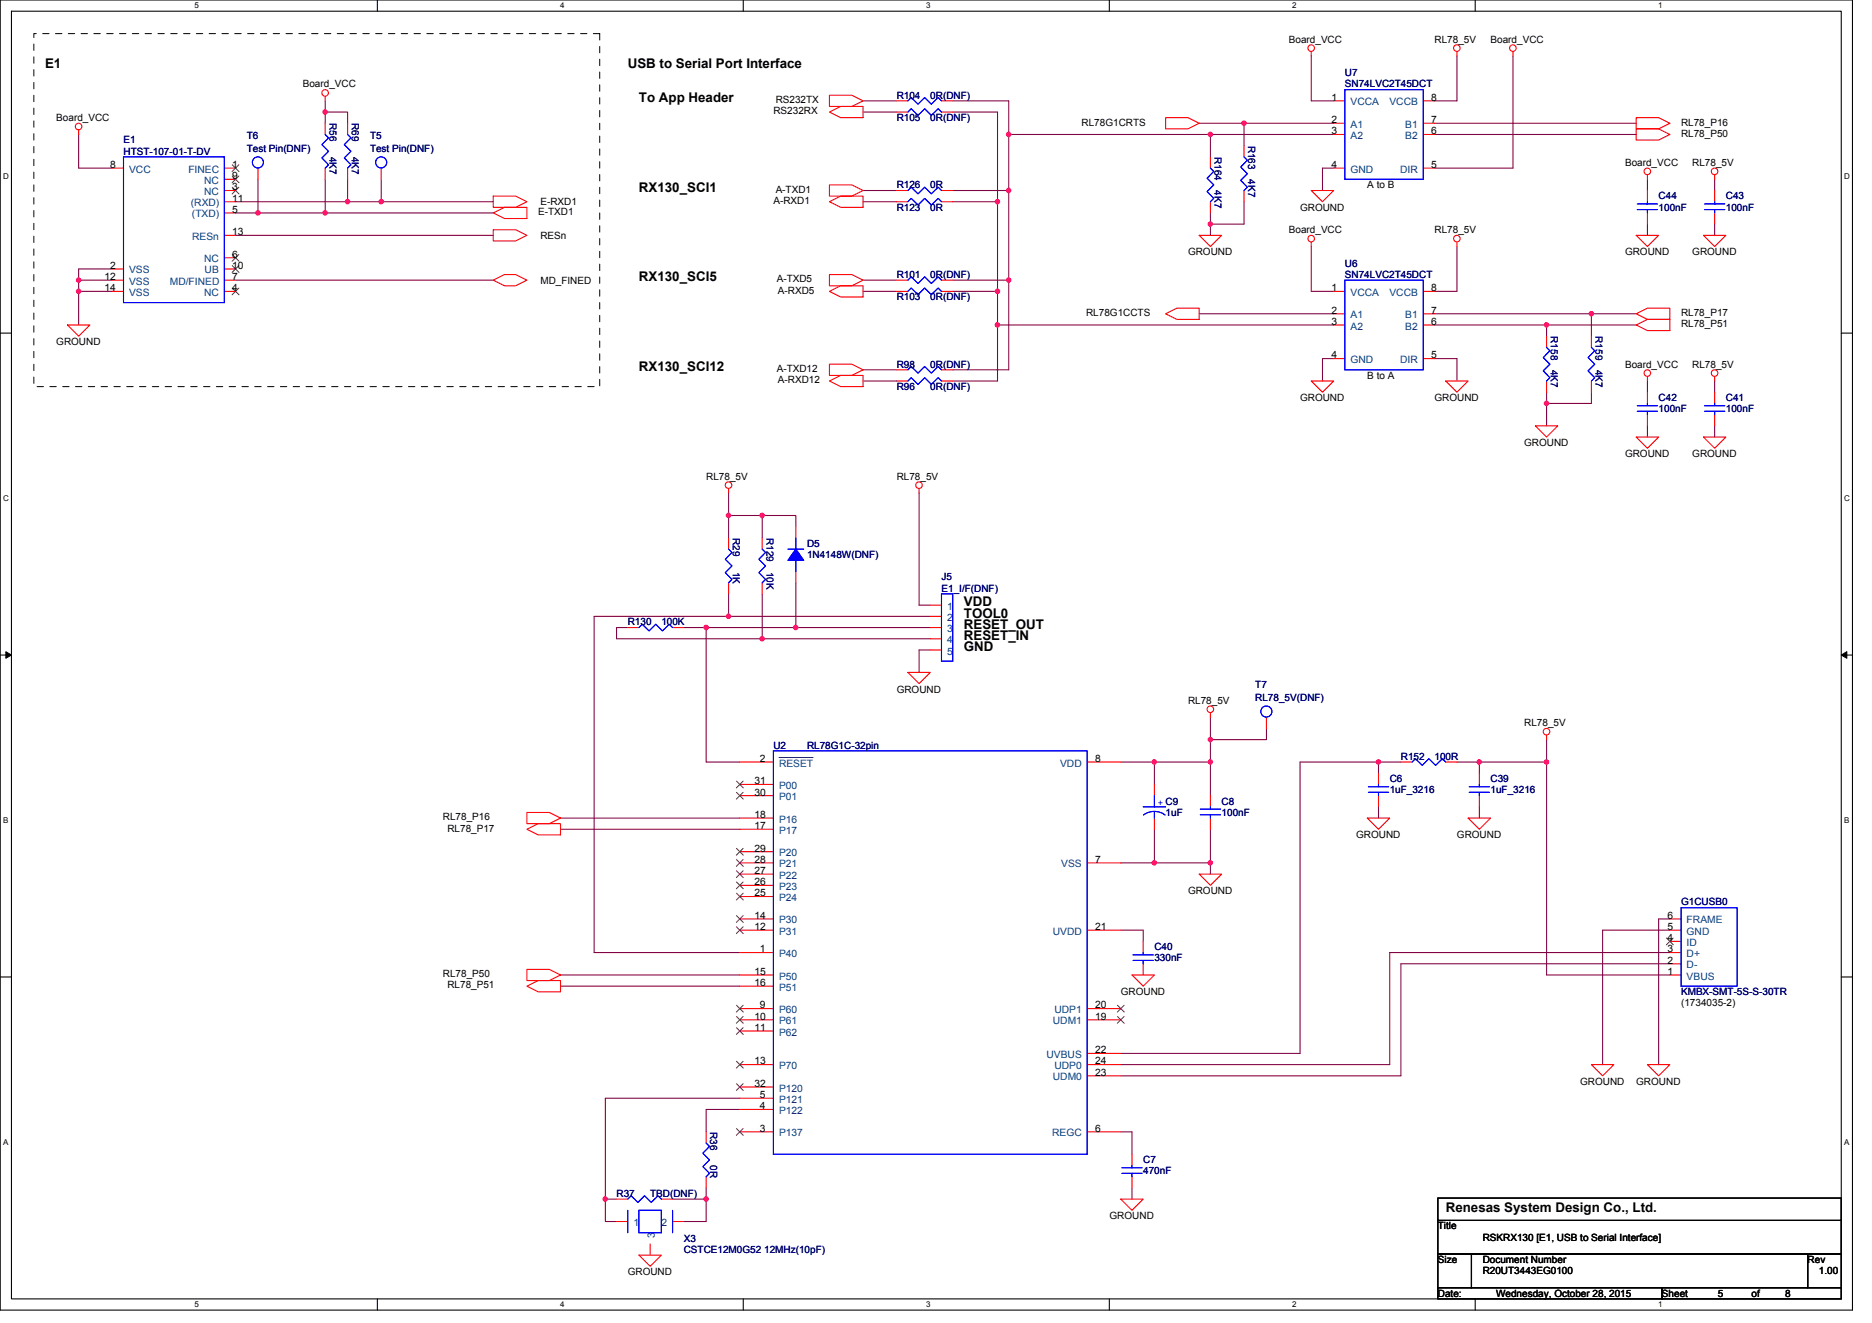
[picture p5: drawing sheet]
<svg xmlns="http://www.w3.org/2000/svg" width="297mm" height="210mm" viewBox="0 0 297 210" stroke-linecap="round" stroke-linejoin="round" font-family="sans-serif">
<path d="M0 0h293.9v207.9h-293.9zM1.8 1.8h290.4v204.3h-290.4z" fill="none" stroke="#000" stroke-width=".17"/>
<g fill="#fff">
<path d="M30.8 .2h.7v1.4h-.7z"/>
<path d="M30.8 206.3h.7v1.4h-.7z"/>
</g>
<path d="M59.9 0v1.8M59.9 206.1v1.8" fill="none" stroke="#000" stroke-width=".17"/>
<g fill="#fff">
<path d="M88.9 .2h.7v1.4h-.7z"/>
<path d="M88.9 206.3h.7v1.4h-.7z"/>
</g>
<path d="M117.9 0v1.8M117.9 206.1v1.8" fill="none" stroke="#000" stroke-width=".17"/>
<g fill="#fff">
<path d="M147 .2h.7v1.4h-.7z"/>
<path d="M147 206.3h.7v1.4h-.7z"/>
</g>
<path d="M176 0v1.8M176 206.1v1.8" fill="none" stroke="#000" stroke-width=".17"/>
<g fill="#fff">
<path d="M205 .2h.7v1.4h-.7z"/>
<path d="M205 206.3h.7v1.4h-.7z"/>
</g>
<path d="M234.1 0v1.8M234.1 206.1v1.8" fill="none" stroke="#000" stroke-width=".17"/>
<g fill="#fff">
<path d="M263.1 .2h.7v1.4h-.7z"/>
<path d="M263.1 206.3h.7v1.4h-.7z"/>
<path d="M.5 27.3h.9v1.4h-.9z"/>
<path d="M292.6 27.3h.9v1.4h-.9z"/>
<path d="M.5 78.4h.9v1.4h-.9z"/>
<path d="M292.6 78.4h.9v1.4h-.9z"/>
</g>
<path d="M0 52.9h1.8M292.2 52.9h1.7" fill="none" stroke="#000" stroke-width=".17"/>
<g fill="#fff">
<path d="M.5 129.5h.8v1.4h-.8z"/>
<path d="M292.6 129.5h.9v1.4h-.9z"/>
</g>
<path d="M0 103.9h1.8M292.2 103.9h1.7" fill="none" stroke="#000" stroke-width=".17"/>
<path d="M.9 103.4l.9 .5-.9 .5zM292.2 103.9l.8-.5v1z" fill="#000" stroke="#000" stroke-width=".16"/>
<g fill="#fff">
<path d="M.5 180.5h.8v1.4h-.8z"/>
<path d="M292.6 180.5h.9v1.4h-.9z"/>
</g>
<path d="M0 155h1.8M292.2 155h1.7M228.2 190.1h64v3.5h-64zM228.2 193.6h64v5.4h-64zM228.2 199h5.3v5.3h-5.3zM233.5 199h53.3v5.3h-53.3zM286.8 199h5.4v5.3h-5.4zM228.2 204.3h35.5v1.8h-35.5zM263.7 204.3h28.5v1.8h-28.5z" fill="none" stroke="#000" stroke-width=".17"/>
<g fill="none" stroke="#800040" stroke-width=".17">
<path d="M51.6 16v1.8M51.6 17.8h3.6v1.8M51.6 17.8v1.8M136.9 17.8h5.4M136.9 16h5.4M151.2 17.8h7.1v14.2M151.2 16h8.9v5.3M190.3 19.6h7.1v3.5M197.4 19.6h14.2M208.1 8.9v7.1h3.5M227.6 19.6h32M231.2 8.9v7.1h-3.6"/>
<path d="M240.1 8.9v17.8h-12.5M12.5 21.3v5.4h5.3M37.4 32h17.8M37.4 33.8h3.5M37.4 37.3h40.9M40.9 33.8h10.7M40.9 28.4v5.4M51.6 28.4v5.4M51.6 33.8h26.7M55.2 28.4v3.6M55.2 32h5.3M60.5 28.4v3.6"/>
<path d="M60.5 32h17.8M136.9 32h5.4M136.9 30.2h5.4M151.2 32h7.1M151.2 30.2h8.9M158.3 32v14.2M160.1 21.3h32M160.1 30.2v14.2M160.1 21.3v8.9M192.1 35.6v1.7M192.1 21.3v3.6M192.1 33.8v1.8"/>
<path d="M192.1 21.3h19.5M197.4 32v3.6h-5.3M208.1 39.1v7.1h3.5M211.6 26.7h-1.8v3.5M227.6 21.3h32M231.2 39.1v7.1h-3.6M261.4 28.4v1.8M261.4 35.6v1.7M272.1 28.4v1.8M272.1 35.6v1.7M12.5 46.2h5.3M12.5 44.4h5.3"/>
<path d="M12.5 46.2v5.4M12.5 44.4v1.8M17.8 42.7h-5.3v1.8M37.4 44.4h40.9M136.9 46.2h5.4M136.9 58.7h5.4M136.9 44.4h5.4M151.2 46.2h7.1M151.2 44.4h8.9M158.3 51.6h53.3M158.3 51.6v8.9h-7.1M158.3 46.2v5.4"/>
<path d="M160.1 44.5v14.2h-8.9M190.3 49.8h21.3M211.6 56.9h-1.8v3.6M227.6 49.8h24.9v3.5M227.6 51.6h17.8v1.7M227.6 56.9h3.6v3.6M245.4 51.6h14.2M252.5 49.8h7.1M115.6 78.2v3.6M136.9 60.5h5.4M145.8 78.2v17.8h1.8M245.4 64v3.6"/>
<path d="M245.4 62.2v1.8M252.5 62.2v1.8h-7.1M261.4 60.5v1.7M261.4 67.6v1.7M272.1 60.5v1.7M272.1 67.6v1.7M99.6 99.6h-1.8v1.7h23.1M108.5 99.6h3.6M112.1 99.6h14.2M112.1 99.6v21.3h5.3M115.6 81.8h5.3M115.6 81.8v3.5"/>
<path d="M115.6 97.8h32M115.6 97.8h-21.3v53.3h23.1M115.6 94.2v3.6M120.9 81.8h5.4v1.8M120.9 81.8v3.5M120.9 94.2v7.1M126.3 92.5v7.1M126.3 99.6h21.3M120.9 101.3h26.7M147.6 103.1h-1.8v3.6M192.1 117.3v3.6M192.1 113.8v3.5"/>
<path d="M201 115.6v1.7h-8.9M245.4 117.3v3.6M88.9 131.6h28.5M88.9 129.8h28.5M177.8 120.9h5.4M183.2 120.9h8.9M183.2 131.6v5.3h-5.4M183.2 136.9h8.9M183.2 120.9v3.6M192.1 120.9v5.3M192.1 131.6v5.3M192.1 136.9v1.8"/>
<path d="M218.7 120.9h3.6M218.7 120.9v1.8M218.7 128v1.8M218.7 120.9h-12.4v46.2h-28.5M231.2 120.9h3.5M234.7 120.9h10.7M234.7 120.9v1.8M234.7 128v1.8M245.4 120.9v33.8h19.6M88.9 154.7h28.5M88.9 156.5h28.5M177.8 147.6h3.6v1.8"/>
<path d="M265 145.8h-1.8v23.1M265 151.1h-44.5v17.8h-42.7M265 152.9h-42.7v17.8h-44.5M265 147.6h-10.7v21.3M117.4 176h-5.3v3.6M117.4 174.2h-21.3v16M177.8 179.6h1.8v3.5M96.1 190.2v3.6h1.7M96.1 190.2h1.7M106.7 190.2h5.4M112.1 190.2v3.6h-3.6M112.1 188.5v1.7"/>
<path d="M179.6 188.5v1.7"/>
</g>
<g fill="#f0f" stroke="#f0f" stroke-width=".17">
<circle cx="245.4" cy="64" r=".35"/>
<circle cx="245.4" cy="51.5" r=".35"/>
<circle cx="234.7" cy="120.9" r=".35"/>
<circle cx="218.7" cy="120.9" r=".35"/>
<circle cx="192.1" cy="117.3" r=".35"/>
<circle cx="245.4" cy="120.9" r=".35"/>
<circle cx="120.9" cy="101.3" r=".35"/>
<circle cx="120.9" cy="81.8" r=".35"/>
<circle cx="115.6" cy="81.8" r=".35"/>
<circle cx="192.1" cy="136.9" r=".35"/>
<circle cx="183.2" cy="136.9" r=".35"/>
<circle cx="96" cy="190.2" r=".35"/>
<circle cx="126.3" cy="99.6" r=".35"/>
<circle cx="112" cy="190.2" r=".35"/>
<circle cx="115.6" cy="97.8" r=".35"/>
<circle cx="112" cy="99.6" r=".35"/>
<circle cx="192.1" cy="120.9" r=".35"/>
<circle cx="183.2" cy="120.9" r=".35"/>
<circle cx="160" cy="44.4" r=".35"/>
<circle cx="160" cy="30.2" r=".35"/>
<circle cx="197.4" cy="19.5" r=".35"/>
<circle cx="158.3" cy="51.5" r=".35"/>
<circle cx="252.5" cy="49.8" r=".35"/>
<circle cx="192.1" cy="21.3" r=".35"/>
<circle cx="160" cy="21.3" r=".35"/>
<circle cx="192.1" cy="35.5" r=".35"/>
<circle cx="12.5" cy="46.2" r=".35"/>
<circle cx="12.5" cy="44.4" r=".35"/>
<circle cx="60.5" cy="32" r=".35"/>
<circle cx="40.9" cy="33.8" r=".35"/>
<circle cx="51.6" cy="17.8" r=".35"/>
<circle cx="55.1" cy="32" r=".35"/>
<circle cx="51.6" cy="33.8" r=".35"/>
<circle cx="158.3" cy="46.2" r=".35"/>
<circle cx="158.3" cy="32" r=".35"/>
</g>
<g fill="none" stroke="#f00" stroke-width=".17">
<path d="M51.6 15.3v.7M51.6 19.6v1.7M55.2 19.6v1.7M131.6 17.8l1.8-.9h3.5v1.8h-3.5zM131.6 15.1h3.6l1.7 .9-1.7 .9h-3.6zM142.3 16h1.8M142.3 17.8h1.8M149.4 16h1.8M149.4 17.8h1.8M185 18.7h3.5l1.8 .9-1.8 .8h-3.5zM208.1 8.2v.7M211.6 16h1.8"/>
<path d="M211.6 19.6h1.8M225.8 16h1.8M225.8 19.6h1.8M231.2 8.2v.7M240.1 8.2v.7M259.6 18.7h3.6l1.8 .9-1.8 .8h-3.6zM12.5 20.6v.7M17.8 26.7h1.8M35.6 26.7h1.8M35.6 30.2h1.8M35.6 33.8h1.8M35.6 28.4h1.8"/>
<path d="M35.6 32h1.8M35.6 37.3h1.8M40.9 26.7v1.7M51.6 26.7v1.7M55.2 26.7v1.7M60.5 26.7v1.7M78.3 33.8l1.7-.9h3.6v1.8h-3.6zM78.3 36.4h3.5l1.8 .9-1.8 .9h-3.5zM78.3 31.1h3.5l1.8 .9-1.8 .9h-3.5zM131.6 32l1.8-.9h3.5v1.8h-3.5zM131.6 29.3h3.6l1.7 .9-1.7 .9h-3.6zM142.3 30.2h1.8"/>
<path d="M142.3 32h1.8M149.4 30.2h1.8M149.4 32h1.8M190.3 37.3h3.5l-1.7 1.8zM192.1 24.9v1.8M192.1 32v1.8M197.4 23.1v1.8M197.4 30.2v1.8M208.1 38.4v.7M208.1 30.2h3.5l-1.8 1.8zM211.6 26.7h1.8M211.6 21.3h1.8"/>
<path d="M225.8 26.7h1.8M225.8 21.3h1.8M231.2 38.4v.7M259.6 20.4h3.6l1.8 .9-1.8 .9h-3.6zM259.6 37.3h3.6l-1.8 1.8zM261.4 27.7v.7M261.4 30.2v1.8M261.4 33.8v1.8M270.3 37.3h3.6l-1.8 1.8zM272.1 27.7v.7M272.1 30.2v1.8M272.1 33.8v1.8"/>
<path d="M10.7 51.6h3.6l-1.8 1.7zM17.8 46.2h1.8M17.8 42.7h1.8M17.8 44.4h1.8M35.6 46.2h1.8M35.6 42.7h1.8M35.6 40.9h1.8M35.6 44.4h1.8M78.3 44.4l1.7-.8h1.8l1.8 .8-1.8 .9h-1.8zM131.6 57.8h3.6l1.7 .9-1.7 .9h-3.6zM131.6 43.6h3.6l1.7 .8-1.7 .9h-3.6zM131.6 46.2l1.8-.9h3.5v1.8h-3.5z"/>
<path d="M142.3 46.2h1.8M142.3 44.4h1.8M142.3 58.7h1.8M149.4 46.2h1.8M149.4 44.4h1.8M149.4 58.7h1.8M185 49.8l1.7-.9h3.6v1.8h-3.6zM211.6 46.2h1.8M211.6 56.9h1.8M211.6 49.8h1.8M211.6 51.6h1.8M225.8 46.2h1.8"/>
<path d="M225.8 56.9h1.8M225.8 49.8h1.8M225.8 51.6h1.8M245.4 53.3v1.8M252.5 53.3v1.8M259.6 49.8l1.8-.9h3.6v1.8h-3.6zM259.6 51.6l1.8-.9h3.6v1.8h-3.6zM261.4 59.7v.8M272.1 59.7v.8M115.6 77.5v.7M131.6 60.5l1.8-.9h3.5v1.7h-3.5zM142.3 60.5h1.8"/>
<path d="M145.8 77.5v.7M149.4 60.5h1.8M208.1 60.5h3.5l-1.8 1.7zM229.4 60.5h3.6l-1.8 1.7zM243.6 67.6h3.6l-1.8 1.7zM245.4 60.5v1.7M252.5 60.5v1.7M259.6 69.3h3.6l-1.8 1.8zM261.4 62.2v1.8M261.4 65.8v1.8M270.3 69.3h3.6l-1.8 1.8zM272.1 62.2v1.8"/>
<path d="M272.1 65.8v1.8M99.6 99.6h1.8M106.7 99.6h1.8M115.6 85.3v1.8M115.6 92.5v1.7M120.9 85.3v1.8M120.9 92.5v1.7M126.3 83.6v1.7M126.3 90.7v1.8M147.6 96h1.8M147.6 97.8h1.8M147.6 99.6h1.8"/>
<path d="M144.1 106.7h3.5l-1.8 1.8zM147.6 101.3h1.8M147.6 103.1h1.8M192.1 113.1v.7M201 113.8v1.8M245.4 116.6v.7M83.6 128.9h3.6l1.7 .9-1.7 .9h-3.6zM83.6 131.6l1.8-.9h3.5v1.8h-3.5zM117.4 120.9h5.3M117.4 131.6h5.3M117.4 136.9h5.3M117.4 138.7h5.3"/>
<path d="M117.4 135.1h5.3M117.4 126.2h5.3M117.4 124.5h5.3M117.4 129.8h5.3M172.5 120.9h5.3M172.5 136.9h5.3M183.2 124.5v1.7M183.2 129.8v1.8M190.3 138.7h3.5l-1.7 1.8zM192.1 126.2v1.8M192.1 129.8v1.8M217 129.8h3.5l-1.8 1.8z"/>
<path d="M218.7 122.7v1.8M218.7 126.2v1.8M222.3 120.9h1.8M229.4 120.9h1.8M233 129.8h3.5l-1.8 1.8zM234.7 122.7v1.8M234.7 126.2v1.8M83.6 153.8h3.6l1.7 .9-1.7 .9h-3.6zM83.6 156.5l1.8-.9h3.5v1.8h-3.5zM117.4 151.1h5.3M117.4 154.7h5.3M117.4 156.5h5.3"/>
<path d="M117.4 147.6h5.3M117.4 145.8h5.3M117.4 142.2h5.3M117.4 140.5h5.3M172.5 147.6h5.3M179.6 154.7h3.6l-1.8 1.8zM181.4 149.4v1.7M181.4 152.9v1.8M265 151.1h1.7M265 154.7h1.7M265 147.6h1.7M265 145.8h1.7"/>
<path d="M265 149.4h1.7M265 152.9h1.7M112.1 179.6v1.8M117.4 172.5h5.3M117.4 179.6h5.3M117.4 176h5.3M117.4 174.2h5.3M117.4 160h5.3M117.4 161.8h5.3M117.4 168.9h5.3M117.4 163.6h5.3M172.5 179.6h5.3"/>
<path d="M172.5 160h5.3M172.5 161.8h5.3M172.5 168.9h5.3M172.5 167.1h5.3M172.5 170.7h5.3M252.5 168.9h3.6l-1.8 1.8zM261.4 168.9h3.6l-1.8 1.8zM97.8 190.2h1.8M97.8 193.8h1.8M101.4 199.1h3.5l-1.7 1.8zM103.2 197.4v1.7M104.9 190.2h1.8"/>
<path d="M106.7 193.8h1.8M112.1 186.7v1.8M177.8 190.2h3.6l-1.8 1.8zM179.6 183.1v1.8M179.6 186.7v1.8"/>
<circle cx="51.6" cy="14.7" r=".52"/>
<circle cx="208.1" cy="7.6" r=".52"/>
<circle cx="231.2" cy="7.6" r=".52"/>
<circle cx="240.1" cy="7.6" r=".52"/>
<circle cx="12.5" cy="20.1" r=".52"/>
<circle cx="208.1" cy="37.9" r=".52"/>
<circle cx="231.2" cy="37.9" r=".52"/>
<circle cx="261.4" cy="27.2" r=".52"/>
<circle cx="272.1" cy="27.2" r=".52"/>
<circle cx="261.4" cy="59.2" r=".52"/>
<circle cx="272.1" cy="59.2" r=".52"/>
<circle cx="115.6" cy="77" r=".52"/>
<circle cx="145.8" cy="77" r=".52"/>
<circle cx="192" cy="112.5" r=".52"/>
<circle cx="245.4" cy="116.1" r=".52"/>
</g>
<path d="M5.4 5.3h89.8v56h-89.8z" fill="none" stroke="#000" stroke-width=".16" stroke-dasharray="1 1 1 1 1 1 1 1"/>
<g fill="none" stroke="#00f" stroke-width=".17">
<path d="M144.1 16l.5-.5 1.1 1 1-1 1.1 1 1.1-1 .5 .5M144.1 17.8l.5-.5 1.1 1 1-1 1.1 1 1.1-1 .5 .5M213.4 14.2h12.4v14.2h-12.4zM19.6 24.9h16v23.1h-16zM51.6 21.3l.5 .6-1 1 1 1.1-1 1.1 1 1-.5 .6M55.2 21.3l.5 .6-1.1 1 1.1 1.1-1.1 1.1 1.1 1-.5 .6M144.1 32l.5-.5 1.1 1 1-1 1.1 1 1.1-1 .5 .5M144.1 30.2l.5-.5 1.1 1.1 1-1.1 1.1 1.1 1.1-1.1 .5 .5M192.1 26.7l.5 .5-1.1 1.1 1.1 1-1.1 1.1 1.1 1.1-.5 .5M197.4 24.9l.5 .5-1 1.1 1 1.1-1 1 1 1.1-.5 .5M259.8 33.3h3.2M259.8 32.4h3.2"/>
<path d="M261.4 32v.4M261.4 33.3v.5M270.5 33.3h3.2M270.5 32.4h3.2M272.1 32v.4M272.1 33.3v.5M144.1 46.2l.5-.5 1.1 1.1 1-1.1 1.1 1.1 1.1-1.1 .5 .5M144.1 44.4l.5-.5 1.1 1.1 1-1.1 1.1 1.1 1.1-1.1 .5 .5M144.1 58.7l.5-.6 1.1 1.1 1-1.1 1.1 1.1 1.1-1.1 .5 .6M213.4 44.5h12.4v14.2h-12.4zM245.4 55.1l.5 .5-1 1.1 1 1.1-1 1 1 1.1-.5 .6M252.5 55.1l.5 .5-1 1.1 1 1.1-1 1 1 1.1-.5 .6"/>
<path d="M144.1 60.5l.5-.6 1.1 1.1 1-1.1 1.1 1.1 1.1-1.1 .5 .6M259.8 65.3h3.2M259.8 64.4h3.2M261.4 64v.4M261.4 65.3v.5M270.5 65.3h3.2M270.5 64.4h3.2M272.1 64v.4M272.1 65.3v.5M101.4 99.6l.5-.6 1.1 1.1 1.1-1.1 1 1.1 1.1-1.1 .5 .6M115.6 87.1l.5 .6-1 1 1 1.1-1 1 1 1.1-.5 .6M120.9 87.1l.6 .6-1.1 1 1.1 1.1-1.1 1 1.1 1.1-.6 .6"/>
<path d="M125 87.1h2.5M126.3 88.9v1.8M126.3 85.3v1.8M149.4 94.2h1.8v10.7h-1.8zM122.7 119.1h49.8v64h-49.8zM181.4 128h3.6M181.4 129.3a2.86 2.86 0 0 1 3.5 0M183.2 128.7v1.1M183.2 126.2v1.8M190.5 129.3h3.2M190.5 128.4h3.2M192.1 128v.4"/>
<path d="M192.1 129.3v.5M217.1 125.7h3.2M217.1 124.8h3.2M218.7 124.5v.3M218.7 125.7v.5M224.1 120.9l.5-.5 1.1 1 1-1 1.1 1 1.1-1 .5 .5M233.1 125.7h3.2M233.1 124.8h3.2M234.7 124.5v.3M234.7 125.7v.5M179.8 152.4h3.2M179.8 151.5h3.2"/>
<path d="M181.4 151.1v.4M181.4 152.4v.5M266.7 144h8.9v12.5h-8.9zM99.6 190.2l.5-.5 1.1 1.1 1.1-1.1 1 1.1 1.1-1.1 .5 .5M99.6 192v3.6M101.4 192h3.5v3.6h-3.5zM106.7 192v3.6M112.1 181.4l.5 .5-1.1 1.1 1.1 1-1.1 1.1 1.1 1.1-.5 .5M178 186.2h3.2M178 185.3h3.2M179.6 184.9v.4M179.6 186.2v.5"/>
<circle cx="40.9" cy="25.8" r=".88"/>
<circle cx="60.5" cy="25.8" r=".88"/>
<circle cx="200.9" cy="112.9" r=".88"/>
</g>
<g fill="none" stroke="#804000" stroke-width=".16">
<path d="M36.8 26.1l1.1 1.1M36.8 29.7l1.1 1.1M36.8 27.9l1.1 1.1M37.9 26.1l-1.1 1.1M37.9 29.7l-1.1 1.1M37.9 27.9l-1.1 1.1M36.8 45.7l1.1 1.1M36.8 40.4l1.1 1M36.8 42.1l1.1 1.1M37.9 45.7l-1.1 1.1M37.9 40.4l-1.1 1M37.9 42.1l-1.1 1.1"/>
<path d="M116.9 139.9l1 1.1M116.9 138.2l1 1M116.9 136.4l1 1.1M116.9 134.6l1 1.1M116.9 125.7l1 1.1M116.9 123.9l1 1.1M117.9 139.9l-1.1 1.1M117.9 138.2l-1.1 1M117.9 136.4l-1.1 1.1M117.9 134.6l-1.1 1.1M117.9 125.7l-1.1 1.1M117.9 123.9l-1.1 1.1"/>
<path d="M116.9 159.5l1 1.1M116.9 147l1 1.1M116.9 145.3l1 1M116.9 141.7l1 1.1M117.9 159.5l-1.1 1.1M117.9 147l-1.1 1.1M117.9 145.3l-1.1 1M117.9 141.7l-1.1 1.1M177.3 159.5l1.1 1.1M178.4 159.5l-1.1 1.1M264.4 148.8l1.1 1.1M265.5 148.8l-1.1 1.1"/>
<path d="M116.9 171.9l1 1.1M116.9 179l1 1.1M116.9 161.3l1 1M116.9 168.4l1 1.1M116.9 163l1 1.1M117.9 171.9l-1.1 1.1M117.9 179l-1.1 1.1M117.9 161.3l-1.1 1M117.9 168.4l-1.1 1.1M117.9 163l-1.1 1.1M177.3 161.3l1.1 1M178.4 161.3l-1.1 1"/>
</g>
<path d="M123.6 120.2h5.4" fill="none" stroke="#004080" stroke-width=".16"/>
<g fill="#00f" stroke="#00f" stroke-width=".17">
<path d="M126.3 87.1l1.2 1.8h-2.5z" fill-rule="evenodd"/>
<path d="M126.3 87.1l1.2 1.8h-2.5z" fill-rule="evenodd"/>
</g>
<g font-size="2.1">
<text x="7.2" y="10.9">E1</text>
<text x="99.6" y="10.9">USB to Serial Port Interface</text>
<text x="101.4" y="16.2">To App Header</text>
<text x="101.4" y="30.4">RX130_SCI1</text>
<text x="101.4" y="44.6">RX130_SCI5</text>
<text x="101.4" y="58.9">RX130_SCI12</text>
<text x="152.9" y="99.8">RESET_OUT</text>
<text x="152.9" y="101.5">RESET_IN</text>
<text x="152.9" y="96.2">VDD</text>
<text x="152.9" y="98">TOOL0</text>
<text x="152.9" y="103.3">GND</text>
<text x="229.4" y="192.2">Renesas System Design Co., Ltd.</text>
</g>
<g font-size="1.6">
<text x="204.5" y="6.8">Board_VCC</text>
<text x="227.6" y="6.8">RL78_5V</text>
<text x="236.5" y="6.8">Board_VCC</text>
<text x="48" y="13.9">Board_VCC</text>
<text x="123.1" y="16.4">RS232TX</text>
<text x="211.3" y="16">1</text>
<text x="227.1" y="16">8</text>
<text x="8.9" y="19.2">Board_VCC</text>
<text x="122.7" y="18.1">RS232RX</text>
<text x="171.6" y="19.9">RL78G1CRTS</text>
<text x="211.3" y="19.5">2</text>
<text x="211.3" y="21.3">3</text>
<text x="227.1" y="21.3">6</text>
<text x="227.1" y="19.5">7</text>
<text x="266.7" y="21.7">RL78_P50</text>
<text x="266.7" y="19.9">RL78_P16</text>
<text x="17.5" y="26.6">8</text>
<text x="36.8" y="26.6">1</text>
<text x="36.8" y="28.4">9</text>
<text x="211.3" y="26.6">4</text>
<text x="217" y="29.9">A to B</text>
<text x="227.1" y="26.6">5</text>
<text x="257.8" y="26.3">Board_VCC</text>
<text x="268.5" y="26.3">RL78_5V</text>
<text x="36.8" y="30.2">3</text>
<text x="36.8" y="33.8">5</text>
<text x="36.8" y="32">11</text>
<text x="85.4" y="34.1">E-TXD1</text>
<text x="85.7" y="32.5">E-RXD1</text>
<text x="122.7" y="32.4">A-RXD1</text>
<text x="123.1" y="30.6">A-TXD1</text>
<text x="206.3" y="33.4">GROUND</text>
<text x="36.8" y="37.3">13</text>
<text x="36.8" y="40.9">6</text>
<text x="85.7" y="37.9">RESn</text>
<text x="188.5" y="40.5">GROUND</text>
<text x="204.5" y="37">Board_VCC</text>
<text x="227.6" y="37">RL78_5V</text>
<text x="257.8" y="40.5">GROUND</text>
<text x="268.5" y="40.5">GROUND</text>
<text x="16.6" y="44.4">12</text>
<text x="16.6" y="46.2">14</text>
<text x="17.5" y="42.7">2</text>
<text x="36.8" y="46.2">4</text>
<text x="36.8" y="42.7">10</text>
<text x="36.8" y="44.4">7</text>
<text x="85.7" y="45">MD_FINED</text>
<text x="123.3" y="44.8">A-TXD5</text>
<text x="123.4" y="46.6">A-RXD5</text>
<text x="211.3" y="46.2">1</text>
<text x="227.1" y="46.2">8</text>
<text x="172.3" y="50.1">RL78G1CCTS</text>
<text x="211.3" y="49.8">2</text>
<text x="211.3" y="51.5">3</text>
<text x="227.1" y="51.5">6</text>
<text x="227.1" y="49.8">7</text>
<text x="266.7" y="50.1">RL78_P17</text>
<text x="266.7" y="51.9">RL78_P51</text>
<text x="8.9" y="54.8">GROUND</text>
<text x="123.3" y="59">A-TXD12</text>
<text x="211.3" y="56.9">4</text>
<text x="227.1" y="56.9">5</text>
<text x="257.8" y="58.3">Board_VCC</text>
<text x="268.5" y="58.3">RL78_5V</text>
<text x="123.4" y="60.8">A-RXD12</text>
<text x="206.3" y="63.6">GROUND</text>
<text x="217" y="60.1">B to A</text>
<text x="227.6" y="63.6">GROUND</text>
<text x="241.8" y="70.8">GROUND</text>
<text x="112.1" y="76.1">RL78_5V</text>
<text x="142.3" y="76.1">RL78_5V</text>
<text x="257.8" y="72.5">GROUND</text>
<text x="268.5" y="72.5">GROUND</text>
<text x="142.3" y="109.9">GROUND</text>
<text x="188.5" y="111.7">RL78_5V</text>
<text x="241.8" y="115.2">RL78_5V</text>
<text x="119.7" y="124.4">31</text>
<text x="120.6" y="120.9">2</text>
<text x="173.8" y="120.9">8</text>
<text x="70.3" y="130.2">RL78_P16</text>
<text x="71" y="131.9">RL78_P17</text>
<text x="119.7" y="131.6">17</text>
<text x="119.7" y="126.2">30</text>
<text x="119.7" y="129.8">18</text>
<text x="119.7" y="136.9">28</text>
<text x="119.7" y="135.1">29</text>
<text x="173.8" y="136.9">7</text>
<text x="215.2" y="133">GROUND</text>
<text x="231.2" y="133">GROUND</text>
<text x="119.7" y="142.2">25</text>
<text x="119.7" y="140.4">26</text>
<text x="119.7" y="138.7">27</text>
<text x="188.5" y="141.9">GROUND</text>
<text x="119.7" y="147.6">12</text>
<text x="119.7" y="145.8">14</text>
<text x="173.8" y="147.6">21</text>
<text x="264.6" y="145.8">6</text>
<text x="264.6" y="147.6">5</text>
<text x="264.6" y="149.3">4</text>
<text x="70.3" y="155">RL78_P50</text>
<text x="119.7" y="154.7">15</text>
<text x="120.6" y="151.1">1</text>
<text x="264.6" y="151.1">3</text>
<text x="264.6" y="152.9">2</text>
<text x="264.6" y="154.7">1</text>
<text x="71" y="156.8">RL78_P51</text>
<text x="119.7" y="156.4">16</text>
<text x="119.7" y="161.8">10</text>
<text x="120.6" y="160">9</text>
<text x="173.8" y="161.8">19</text>
<text x="173.8" y="160">20</text>
<text x="177.8" y="157.9">GROUND</text>
<text x="266.7" y="159.7">(1734035-2)</text>
<text x="119.7" y="163.6">11</text>
<text x="173.8" y="167.1">22</text>
<text x="119.7" y="172.4">32</text>
<text x="119.7" y="168.9">13</text>
<text x="173.8" y="170.7">23</text>
<text x="173.8" y="168.9">24</text>
<text x="250.7" y="172.1">GROUND</text>
<text x="259.6" y="172.1">GROUND</text>
<text x="120.6" y="179.6">3</text>
<text x="120.6" y="176">4</text>
<text x="120.6" y="174.2">5</text>
<text x="173.8" y="179.6">6</text>
<text x="176.1" y="193.4">GROUND</text>
<text x="228.2" y="195.1">Title</text>
<text x="235.3" y="196.8">RSKRX130 [E1, USB to Serial Interface]</text>
<text x="99.6" y="202.3">GROUND</text>
<text x="228.2" y="200.4">Size</text>
<text x="235.3" y="200.4">Document Number</text>
<text x="235.3" y="202.2">R20UT3443EG0100</text>
<text x="286.8" y="200.4">Rev</text>
<text x="288.6" y="202.2">1.00</text>
<text x="228.2" y="205.7">Date:</text>
<text x="237.4" y="205.7">Wednesday, October 28, 2015</text>
<text x="263.7" y="205.7">Sheet</text>
<text x="272.6" y="205.7">5</text>
<text x="277.9" y="205.7">of</text>
<text x="283.3" y="205.7">8</text>
</g>
<g font-size="1.6" fill="#000080">
<text x="142.3" y="15.6">R104</text>
<text x="147.6" y="15.6">0R(DNF)</text>
<text x="213.4" y="12.1">U7</text>
<text x="213.4" y="13.9">SN74LVC2T45DCT</text>
<text x="19.6" y="22.8">E1</text>
<text x="39.2" y="22">T6</text>
<text x="52.3" y="19.6" transform="rotate(90 52.3 19.6)">R56</text>
<text x="55.8" y="19.6" transform="rotate(90 55.8 19.6)">R69</text>
<text x="58.7" y="22">T5</text>
<text x="142.3" y="19.2">R105</text>
<text x="147.6" y="19.2">0R(DNF)</text>
<text x="198.1" y="23.1" transform="rotate(90 198.1 23.1)">R163</text>
<text x="19.6" y="24.5">HTST-107-01-T-DV</text>
<text x="39.2" y="24.2">Test Pin(DNF)</text>
<text x="52.3" y="24.9" transform="rotate(90 52.3 24.9)">4K7</text>
<text x="55.8" y="24.9" transform="rotate(90 55.8 24.9)">4K7</text>
<text x="58.7" y="24.2">Test Pin(DNF)</text>
<text x="142.3" y="29.9">R126</text>
<text x="147.6" y="29.9">0R</text>
<text x="192.7" y="24.9" transform="rotate(90 192.7 24.9)">R164</text>
<text x="198.1" y="28.4" transform="rotate(90 198.1 28.4)">4K7</text>
<text x="142.3" y="33.4">R123</text>
<text x="147.6" y="33.4">0R</text>
<text x="192.7" y="30.2" transform="rotate(90 192.7 30.2)">4K7</text>
<text x="263.2" y="31.6">C44</text>
<text x="263.2" y="33.4">100nF</text>
<text x="273.9" y="31.6">C43</text>
<text x="273.9" y="33.4">100nF</text>
<text x="142.3" y="47.6">R103</text>
<text x="142.3" y="44.1">R101</text>
<text x="147.6" y="47.6">0R(DNF)</text>
<text x="147.6" y="44.1">0R(DNF)</text>
<text x="213.4" y="42.3">U6</text>
<text x="213.4" y="44.1">SN74LVC2T45DCT</text>
<text x="246.1" y="53.3" transform="rotate(90 246.1 53.3)">R158</text>
<text x="253.2" y="53.3" transform="rotate(90 253.2 53.3)">R159</text>
<text x="142.3" y="58.3">R98</text>
<text x="147.6" y="58.3">0R(DNF)</text>
<text x="246.1" y="58.7" transform="rotate(90 246.1 58.7)">4K7</text>
<text x="253.2" y="58.7" transform="rotate(90 253.2 58.7)">4K7</text>
<text x="142.3" y="61.9">R96</text>
<text x="147.6" y="61.9">0R(DNF)</text>
<text x="263.2" y="63.6">C42</text>
<text x="263.2" y="65.4">100nF</text>
<text x="273.9" y="63.6">C41</text>
<text x="273.9" y="65.4">100nF</text>
<text x="116.3" y="85.3" transform="rotate(90 116.3 85.3)">R29</text>
<text x="121.6" y="85.3" transform="rotate(90 121.6 85.3)">R129</text>
<text x="128.1" y="86.8">D5</text>
<text x="128.1" y="88.5">1N4148W(DNF)</text>
<text x="116.3" y="90.7" transform="rotate(90 116.3 90.7)">1K</text>
<text x="121.6" y="90.7" transform="rotate(90 121.6 90.7)">10K</text>
<text x="149.4" y="92.1">J5</text>
<text x="149.4" y="93.9">E1_I/F(DNF)</text>
<text x="99.6" y="99.2">R130</text>
<text x="104.9" y="99.2">100K</text>
<text x="199.2" y="109.2">T7</text>
<text x="199.2" y="111.3">RL78_5V(DNF)</text>
<text x="122.7" y="118.8">U2</text>
<text x="128.1" y="118.8">RL78G1C-32pin</text>
<text x="220.5" y="124.1">C6</text>
<text x="220.5" y="125.9">1uF_3216</text>
<text x="222.3" y="120.5">R152</text>
<text x="227.6" y="120.5">100R</text>
<text x="236.5" y="124.1">C39</text>
<text x="236.5" y="125.9">1uF_3216</text>
<text x="185" y="129.4">1uF</text>
<text x="193.8" y="127.7">C8</text>
<text x="193.8" y="129.4">100nF</text>
<text x="266.7" y="143.7">G1CUSB0</text>
<text x="183.2" y="150.8">C40</text>
<text x="183.2" y="152.5">330nF</text>
<text x="266.7" y="157.9">KMBX-SMT-5S-S-30TR</text>
<text x="112.7" y="179.6" transform="rotate(90 112.7 179.6)">R36</text>
<text x="112.7" y="184.9" transform="rotate(90 112.7 184.9)">0R</text>
<text x="181.4" y="184.6">C7</text>
<text x="97.8" y="189.9">R37</text>
<text x="103.2" y="189.9">TBD(DNF)</text>
<text x="181.4" y="186.3">470nF</text>
<text x="108.5" y="197">X3</text>
<text x="108.5" y="198.8">CSTCE12M0G52 12MHz(10pF)</text>
</g>
<g font-size="1.6" fill="#004080">
<text x="214.3" y="16.7">VCCA</text>
<text x="220.5" y="16.7">VCCB</text>
<text x="214.3" y="20.3">A1</text>
<text x="214.3" y="22.1">A2</text>
<text x="223" y="22.1">B2</text>
<text x="223" y="20.3">B1</text>
<text x="20.5" y="27.4">VCC</text>
<text x="29.9" y="27.4">FINEC</text>
<text x="32.4" y="29.2">NC</text>
<text x="214.3" y="27.4">GND</text>
<text x="222.2" y="27.4">DIR</text>
<text x="30.3" y="32.7">(RXD)</text>
<text x="30.5" y="34.5">(TXD)</text>
<text x="32.4" y="30.9">NC</text>
<text x="30.5" y="38.1">RESn</text>
<text x="32.4" y="41.6">NC</text>
<text x="20.5" y="43.4">VSS</text>
<text x="20.5" y="45.2">VSS</text>
<text x="20.5" y="46.9">VSS</text>
<text x="26.9" y="45.2">MD/FINED</text>
<text x="32.4" y="46.9">NC</text>
<text x="32.5" y="43.4">UB</text>
<text x="214.3" y="46.9">VCCA</text>
<text x="220.5" y="46.9">VCCB</text>
<text x="214.3" y="50.5">A1</text>
<text x="214.3" y="52.3">A2</text>
<text x="223" y="52.3">B2</text>
<text x="223" y="50.5">B1</text>
<text x="214.3" y="57.6">GND</text>
<text x="222.2" y="57.6">DIR</text>
<text x="150.3" y="96.7">1</text>
<text x="150.3" y="98.5">2</text>
<text x="150.3" y="100.3">3</text>
<text x="150.3" y="102.1">4</text>
<text x="150.3" y="103.8">5</text>
<text x="123.6" y="121.6">RESET</text>
<text x="123.6" y="125.2">P00</text>
<text x="168.2" y="121.6">VDD</text>
<text x="123.6" y="127">P01</text>
<text x="123.6" y="130.5">P16</text>
<text x="123.6" y="132.3">P17</text>
<text x="123.6" y="137.6">P21</text>
<text x="123.6" y="135.8">P20</text>
<text x="168.4" y="137.6">VSS</text>
<text x="123.6" y="143">P24</text>
<text x="123.6" y="141.2">P23</text>
<text x="123.6" y="139.4">P22</text>
<text x="123.6" y="148.3">P31</text>
<text x="123.6" y="146.5">P30</text>
<text x="167" y="148.3">UVDD</text>
<text x="267.6" y="146.5">FRAME</text>
<text x="267.6" y="148.3">GND</text>
<text x="123.6" y="151.8">P40</text>
<text x="123.6" y="155.4">P50</text>
<text x="267.6" y="150.1">ID</text>
<text x="267.6" y="151.8">D+</text>
<text x="267.6" y="153.6">D-</text>
<text x="267.6" y="155.4">VBUS</text>
<text x="123.6" y="157.2">P51</text>
<text x="123.6" y="160.7">P60</text>
<text x="167.3" y="160.7">UDP1</text>
<text x="123.6" y="162.5">P61</text>
<text x="123.6" y="164.3">P62</text>
<text x="166" y="167.9">UVBUS</text>
<text x="167.1" y="162.5">UDM1</text>
<text x="123.6" y="173.2">P120</text>
<text x="123.6" y="169.6">P70</text>
<text x="167.1" y="171.4">UDM0</text>
<text x="167.3" y="169.6">UDP0</text>
<text x="123.6" y="176.7">P122</text>
<text x="123.6" y="175">P121</text>
<text x="123.6" y="180.3">P137</text>
<text x="167" y="180.3">REGC</text>
<text x="100.5" y="194.5">1</text>
<text x="103.9" y="196.5" transform="rotate(-90 103.9 196.5)">3</text>
<text x="104.9" y="194.5">2</text>
</g>
<text font-size="1.6" fill="#00f" x="183.7" y="127.7">+ C9</text>
<g font-size="1.3">
<text x="30.8" y="1.3">5</text>
<text x="88.9" y="1.3">4</text>
<text x="147" y="1.3">3</text>
<text x="205" y="1.3">2</text>
<text x="263.1" y="1.3">1</text>
<text x=".5" y="28.4">D</text>
<text x="292.6" y="28.4">D</text>
<text x=".5" y="79.5">C</text>
<text x="292.6" y="79.5">C</text>
<text x=".5" y="130.6">B</text>
<text x="292.6" y="130.6">B</text>
<text x=".5" y="181.7">A</text>
<text x="292.6" y="181.7">A</text>
<text x="30.8" y="207.4">5</text>
<text x="88.9" y="207.4">4</text>
<text x="147" y="207.4">3</text>
<text x="205" y="207.4">2</text>
<text x="263.1" y="207.4">1</text>
</g>
</svg>
